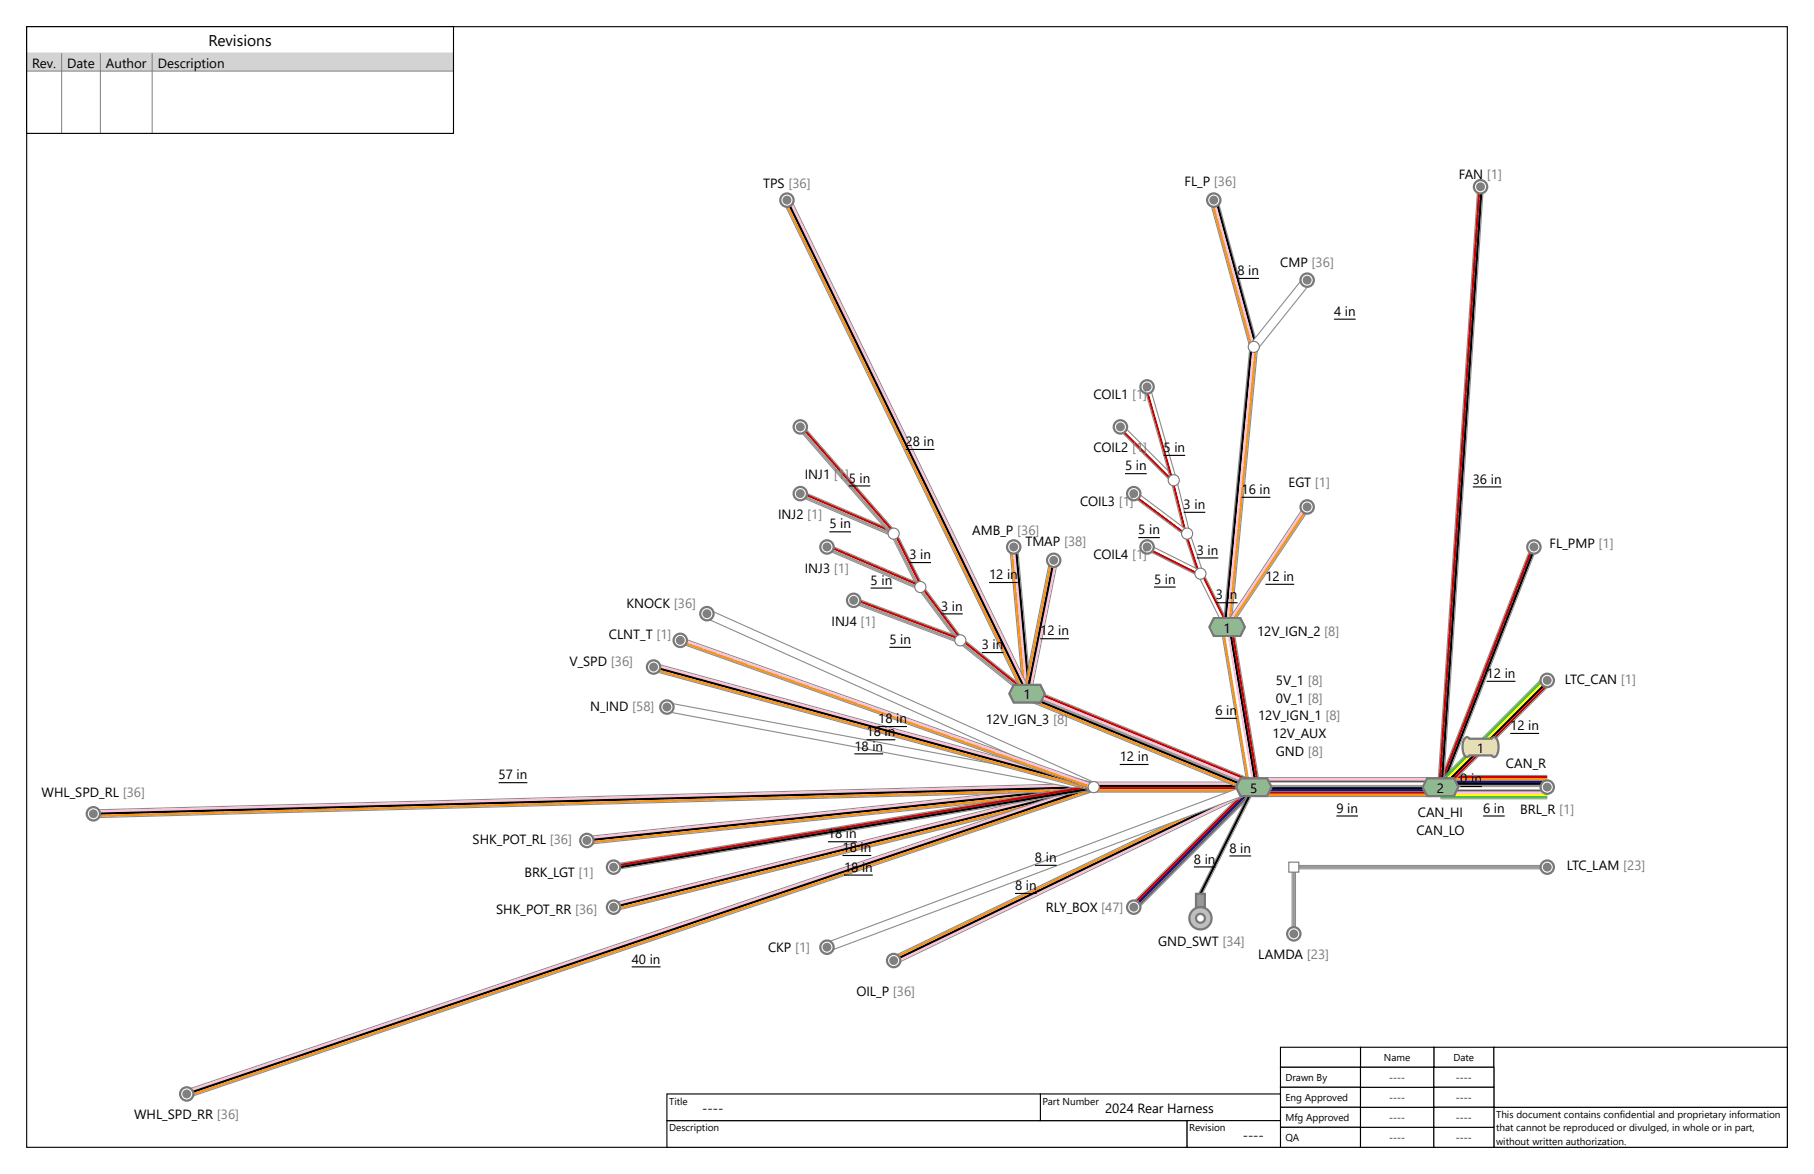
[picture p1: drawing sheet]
<svg xmlns="http://www.w3.org/2000/svg" width="432mm" height="279mm" viewBox="0 0 432 279" stroke-linecap="round" stroke-linejoin="round" font-family="sans-serif">
<path d="M6.3 6.3h419.1v266.7h-419.1z" fill="none" stroke="#000" stroke-width=".26"/>
<g fill="#fff" stroke="#000" stroke-width=".26">
<path d="M158.7 266.7h123.9v6.4h-123.9z" fill-rule="evenodd"/>
<path d="M341.3 249.2h14.3v4.8h-14.3z" fill-rule="evenodd"/>
<path d="M323.8 249.2h17.5v4.8h-17.5z" fill-rule="evenodd"/>
<path d="M304.8 249.2h19v4.8h-19z" fill-rule="evenodd"/>
<path d="M304.8 254h19v4.8h-19z" fill-rule="evenodd"/>
<path d="M304.8 258.8h19v4.7h-19z" fill-rule="evenodd"/>
<path d="M304.8 263.5h19v4.8h-19z" fill-rule="evenodd"/>
<path d="M304.8 268.3h19v4.8h-19z" fill-rule="evenodd"/>
<path d="M355.6 263.5h69.8v9.5h-69.8z" fill-rule="evenodd"/>
<path d="M247.6 260.3h57.2v6.4h-57.2z" fill-rule="evenodd"/>
<path d="M282.6 266.7h22.2v6.4h-22.2z" fill-rule="evenodd"/>
<path d="M158.8 260.3h88.8v6.4h-88.8z" fill-rule="evenodd"/>
<path d="M355.6 249.2h69.8v14.3h-69.8z" fill-rule="evenodd"/>
<path d="M323.8 268.3h17.5v4.8h-17.5z" fill-rule="evenodd"/>
<path d="M323.8 263.5h17.5v4.8h-17.5z" fill-rule="evenodd"/>
<path d="M323.8 258.8h17.5v4.7h-17.5z" fill-rule="evenodd"/>
<path d="M323.8 254h17.5v4.8h-17.5z" fill-rule="evenodd"/>
<path d="M341.3 254h14.3v4.8h-14.3z" fill-rule="evenodd"/>
<path d="M341.3 258.8h14.3v4.7h-14.3z" fill-rule="evenodd"/>
<path d="M341.3 268.3h14.3v4.8h-14.3z" fill-rule="evenodd"/>
<path d="M341.3 263.5h14.3v4.8h-14.3z" fill-rule="evenodd"/>
</g>
<path d="M6.3 6.4h101.6v25.4h-101.6z" fill-rule="evenodd" fill="#fff"/>
<path d="M6.3 12.7h101.6" fill="none" stroke="#708090" stroke-width=".24"/>
<path d="M6.3 12.7h101.6v4.2h-101.6z" fill-rule="evenodd" fill="#d3d3d3"/>
<path d="M6.3 16.9h101.6M14.7 12.7v19.1M23.9 12.7v19.1M36.2 12.7v19.1" fill="none" stroke="#708090" stroke-width=".24"/>
<path d="M6.3 6.4h101.6v25.4h-101.6z" fill="none" stroke="#000" stroke-width=".26"/>
<g fill="none" stroke="#8c8c8c" stroke-width=".26">
<path d="M288 47.9l9.6 34.9M289.8 47.4l9.5 34.9M272.4 92.3l6.4 22.2M273.7 91.9l6.3 22.2 3.2 12.7 3.2 9.5M297.5 82.5l-6.3 66.6M299.4 82.6l-6.4 66.7M190 102l22.2 25.4M190.2 118.1l22.3 9.5M190.8 116.9l22.2 9.5M191 101.2l22.2 25.4M266.2 102.1l12.7 12.7M267.2 101.1l12.7 12.7"/>
<path d="M269.5 118l12.7 9.5M270.3 116.9l12.7 9.6M278.8 114.5l3.1 12.7M196.6 130.8l22.2 9.5M197.1 129.6l22.2 9.5M212.1 127.3l6.4 12.7M213.3 126.7l6.4 12.7M219.6 139.3l9.5 12.7M272.8 130.8l12.7 6.3M273.3 129.6l12.7 6.3M281.9 127.2l3.2 9.5M285.2 136.8l6.3 12.7"/>
<path d="M286.3 136.2l6.4 12.7M203 143.5l25.4 9.5M203.4 142.3l25.4 9.5M218.5 140.1l9.6 12.7M228.2 152.9l15.9 12.7M229 151.9l15.9 12.7"/>
</g>
<g fill="none" stroke="#c00" stroke-width=".53">
<path d="M272.8 92.1l6.3 22.3 3.2 12.7M190.6 117.2l22.2 9.6M190.7 101.4l22.2 25.4M266.5 101.8l12.7 12.7M269.7 117.7l12.7 9.5M197 129.9l22.2 9.6M213 126.9l6.3 12.7M219.3 139.5l9.5 12.7M272.9 130.4l12.7 6.4M282.3 127.1l3.2 9.5M286 136.4l6.3 12.7M203.3 142.6l25.4 9.6"/>
<path d="M228.8 152.2l15.8 12.7"/>
</g>
<path d="M190.3 101.8l22.2 25.4M190.4 117.7l22.2 9.5M196.7 130.4l22.3 9.5M212.5 127.1l6.3 12.7M218.9 139.9l9.5 12.7M203.1 143.1l25.4 9.5M228.4 152.6l15.9 12.7" fill="none" stroke="#999" stroke-width=".53"/>
<path d="M273.3 92l6.4 22.2 3.1 12.7 3.2 9.5M266.9 101.4l12.7 12.7M270 117.3l12.7 9.5M273.2 129.9l12.7 6.4M285.5 136.6l6.4 12.7" fill="none" stroke="#fff" stroke-width=".53"/>
<path d="M289.4 47.5l9.6 34.9M297.9 82.5l-6.3 66.7" fill="none" stroke="#000" stroke-width=".53"/>
<path d="M288.9 47.6l9.5 34.9-6.3 66.7" fill="none" stroke="#ffc0db" stroke-width=".53"/>
<path d="M288.4 47.8l9.5 34.9M299 82.6l-6.4 66.7" fill="none" stroke="#fb940b" stroke-width=".53"/>
<path d="M310.2 66.2h.3l1.3 1v.3l-12.4 15.5h-.3l-1.3-.9v-.4z" fill-rule="evenodd" fill="#fff" stroke="#8c8c8c" stroke-width=".26"/>
<g fill="none" stroke="#8c8c8c" stroke-width=".26">
<path d="M310.6 120.3l-19.1 28.6M311.7 121l-19 28.6M290.7 149.5l6.3 38.1M293.5 149l6.4 38.1M243.9 166.4l54 22.3M245 163.8l54 22.2M260.3 186.1h38.1M260.3 188.5h38.1M297.8 186.7l-28.6 28.5M298 186.5l-85.7 41.3M298.1 187.1l-12.7 25.4M298.4 185.1h44.5"/>
<path d="M298.4 189.6h44.5M298.8 187.5l-12.7 25.4M298.9 188.2l-85.8 41.2M299.1 188l-28.6 28.6"/>
</g>
<path d="M310.9 120.5l-19 28.6M292.1 149.2l6.3 38.1M244.7 164.6l54 22.2M260.3 186.5h38.1M298.4 185.5h44.5M298.7 187.8l-85.7 41.3" fill="none" stroke="#ffc0db" stroke-width=".53"/>
<path d="M311.4 120.8l-19.1 28.6M291.1 149.4l6.3 38.1M244.1 166.1l53.9 22.2M260.3 188.1h38.1M298.2 186.8l-85.7 41.3M298.4 189.2h44.5" fill="none" stroke="#fb940b" stroke-width=".53"/>
<path d="M293.1 149.1l6.4 38.1M244.9 164.1l54 22.2M260.3 187.6h38.1M298.1 187l-28.6 28.5M298.4 188.6h44.5" fill="none" stroke="#c00" stroke-width=".53"/>
<path d="M292.6 149.1l6.4 38.1M244.3 165.6l53.9 22.2M260.3 187.1h38.1M298.4 187.6h44.5M285.8 212.7l12.6-25.4-85.7 41.3" fill="none" stroke="#000" stroke-width=".53"/>
<path d="M291.6 149.3l6.3 38.1M298.4 186.5h44.5" fill="none" stroke="#fff" stroke-width=".53"/>
<path d="M298.4 186h44.5M298.8 187.7l-28.6 28.6" fill="none" stroke="#762ca7" stroke-width=".53"/>
<path d="M244.5 165.1l53.9 22.2M298.4 187.1h44.5" fill="none" stroke="#999" stroke-width=".53"/>
<path d="M298.4 188.1h44.5M298.4 187.3l-28.5 28.6" fill="none" stroke="#00f" stroke-width=".53"/>
<path d="M196.6 224.4l101.2-38 .4 .2 .5 1.5-.1 .3-101.1 37.9-.4-.1z" fill-rule="evenodd" fill="#fff" stroke="#8c8c8c" stroke-width=".26"/>
<g fill="none" stroke="#8c8c8c" stroke-width=".26">
<path d="M186.5 48l57.1 117.5M188.2 47.2l57.1 117.5M351.8 44.4l-9.6 142.9M353.1 44.5l-9.5 142.9M240.4 130.3l3.2 34.9M242.2 130.1l3.2 34.9M249.9 133.2l-6.3 31.7M251.7 133.5l-6.3 31.8M364.5 129.9l-22.2 57.2M365.7 130.4l-22.2 57.2M367.5 161.1l-25.4 25.4M369.1 162.8l-25.4 25.4"/>
<path d="M260.1 186.4l-215.9 73.1M260.1 186.4l-114.3 28.6M260.3 186.4l-120.7 12.7M260.4 188.2l-120.6 12.7M260.6 188.2l-114.3 28.6M260.6 188.2l-215.9 73M342.9 190.1h25.4M342.9 184.5h25.4"/>
</g>
<path d="M367.7 161.4l-25.4 25.4M342.9 189.7h25.4" fill="none" stroke="#0c0" stroke-width=".53"/>
<path d="M368.1 161.7l-25.4 25.4M342.9 189.2h25.4" fill="none" stroke="#ff0" stroke-width=".53"/>
<path d="M187.8 47.4l57.2 117.5M241.3 130.2l3.2 34.9M251.3 133.5l-6.3 31.7M260.2 186.8l-215.9 73M260.2 186.8l-114.3 28.6M260.3 186.8l-120.7 12.7M342.9 188.6h25.4" fill="none" stroke="#ffc0db" stroke-width=".53"/>
<path d="M342.9 188.1h25.4" fill="none" stroke="#762ca7" stroke-width=".53"/>
<path d="M342.9 187.6h25.4" fill="none" stroke="#fff" stroke-width=".53"/>
<path d="M342.9 187.1h25.4" fill="none" stroke="#999" stroke-width=".53"/>
<path d="M187.3 47.6l57.2 117.5 6.3-31.8M352.7 44.5l-9.5 142.8M241.8 130.1l3.2 35M365.4 130.3l-22.3 57.1M368.5 162.1l-25.4 25.4M260.3 187.3l-114.3 28.6M260.3 187.3l-120.6 12.7M260.3 187.3l-215.9 73M342.9 186.5h25.4" fill="none" stroke="#000" stroke-width=".53"/>
<path d="M342.9 186h25.4" fill="none" stroke="#00f" stroke-width=".53"/>
<path d="M186.8 47.9l57.2 117.4M240.8 130.2l3.1 34.9M250.3 133.2l-6.3 31.8M260.4 187.9l-120.6 12.7M260.5 187.8l-114.3 28.6M260.5 187.8l-215.9 73.1M342.9 185.5h25.4" fill="none" stroke="#fb940b" stroke-width=".53"/>
<path d="M352.2 44.4l-9.6 142.9M364.9 130.1l-22.2 57.1M368.9 162.5l-25.4 25.4M342.9 184.9h25.4" fill="none" stroke="#c00" stroke-width=".53"/>
<path d="M168.7 145.2h.2l91.6 41.1 .2 .3-.7 1.4-.3 .2-91.6-41.1-.2-.3z" fill-rule="evenodd" fill="#fff" stroke="#8c8c8c" stroke-width=".26"/>
<path d="M260.3 186.4l-238.1 6.3M260.4 188.3l-238.2 6.3" fill="none" stroke="#8c8c8c" stroke-width=".26"/>
<path d="M260.3 186.8l-238.1 6.3" fill="none" stroke="#ffc0db" stroke-width=".53"/>
<path d="M260.3 187.3l-238.1 6.4" fill="none" stroke="#000" stroke-width=".53"/>
<path d="M260.4 187.9l-238.2 6.3" fill="none" stroke="#fb940b" stroke-width=".53"/>
<path d="M159 167.4l.2-.1 101.1 18.9 .2 .3-.3 1.6-.3 .2-101.1-18.9-.2-.3z" fill-rule="evenodd" fill="#fff" stroke="#8c8c8c" stroke-width=".26"/>
<path d="M155.3 159.6l104.8 28.6M155.8 157.9l104.8 28.5M161.7 153l98.4 34.9M162.1 151.8l98.5 34.9M260.2 186.7l-114.3 19M260.5 188l-114.3 19M307.6 206.4v15.8M308 206.8h60.3M308 206h60.3M308.4 206.4v15.8" fill="none" stroke="#8c8c8c" stroke-width=".26"/>
<path d="M260.3 187.1l-114.3 19" fill="none" stroke="#c00" stroke-width=".53"/>
<path d="M155.6 158.7l104.7 28.6M260.4 187.6l-114.3 19" fill="none" stroke="#000" stroke-width=".53"/>
<path d="M155.7 158.2l104.8 28.6M162 152.2l98.4 34.9" fill="none" stroke="#ffc0db" stroke-width=".53"/>
<path d="M155.4 159.3l104.8 28.5M161.8 152.6l98.5 35" fill="none" stroke="#fb940b" stroke-width=".53"/>
<path d="M368.3 206.4h-60.3v15.8" fill="none" stroke="#999" stroke-width=".53"/>
<g fill="#fff" stroke="#787878" stroke-width=".26">
<path d="M306.8 205.2h2.4v2.4h-2.4z" fill-rule="evenodd"/>
<circle cx="212.7" cy="127" r="1.32"/>
<circle cx="219.1" cy="139.7" r="1.32"/>
<circle cx="228.6" cy="152.4" r="1.32"/>
<circle cx="285.7" cy="136.5" r="1.32"/>
<circle cx="279.4" cy="114.3" r="1.32"/>
<circle cx="282.6" cy="127" r="1.32"/>
<circle cx="298.4" cy="82.6" r="1.32"/>
</g>
<g fill="#8fba8f" stroke="#787878" stroke-width=".53">
<path d="M288.9 147.1h6.4l1 2.1-1 2.1h-6.4l-1-2.1z" fill-rule="evenodd"/>
<path d="M295.3 185.2h6.3l1.1 2.1-1.1 2.1h-6.3l-1.1-2.1z" fill-rule="evenodd"/>
<path d="M339.7 185.2h6.4l1 2.1-1 2.1h-6.4l-1-2.1z" fill-rule="evenodd"/>
<path d="M241.3 163h6.3l1.1 2.1-1.1 2.1h-6.3l-1.1-2.1z" fill-rule="evenodd"/>
</g>
<path d="M348.6 175.8l.6-.4 .6 .4h5.3l.5-.4a2.5 2.5 0 0 1 1.1 3 1.99 1.99 0 0 1-1.1 1.8l-.5-.4h-5.3l-.6 .4a2.5 2.5 0 0 1-1-3z" fill-rule="evenodd" fill="#f5deb3" stroke="#787878" stroke-width=".53"/>
<circle cx="260.3" cy="187.3" r="1.32" fill="#fff" stroke="#787878" stroke-width=".26"/>
<path d="M284.7 212.7h2.1v3.2h-2.1z" fill-rule="evenodd" fill="#999" stroke="#787878" stroke-width=".53"/>
<circle cx="285.7" cy="218.5" r="2.65" fill="#c0c0c0" stroke="#787878" stroke-width=".53"/>
<g fill="#fff" stroke="#787878" stroke-width=".53">
<circle cx="285.7" cy="218.5" r="1.06"/>
<circle cx="203.2" cy="142.9" r="1.59"/>
</g>
<circle cx="203.2" cy="142.9" r="1.06" fill="#808080"/>
<circle cx="190.5" cy="101.6" r="1.59" fill="#fff" stroke="#787878" stroke-width=".53"/>
<circle cx="190.5" cy="101.6" r="1.06" fill="#808080"/>
<circle cx="190.5" cy="117.5" r="1.59" fill="#fff" stroke="#787878" stroke-width=".53"/>
<circle cx="190.5" cy="117.5" r="1.06" fill="#808080"/>
<circle cx="196.9" cy="130.2" r="1.59" fill="#fff" stroke="#787878" stroke-width=".53"/>
<circle cx="196.8" cy="130.2" r="1.06" fill="#808080"/>
<circle cx="273.1" cy="130.2" r="1.59" fill="#fff" stroke="#787878" stroke-width=".53"/>
<circle cx="273" cy="130.2" r="1.06" fill="#808080"/>
<circle cx="266.7" cy="101.6" r="1.59" fill="#fff" stroke="#787878" stroke-width=".53"/>
<circle cx="266.7" cy="101.6" r="1.06" fill="#808080"/>
<circle cx="269.9" cy="117.5" r="1.59" fill="#fff" stroke="#787878" stroke-width=".53"/>
<circle cx="269.9" cy="117.5" r="1.06" fill="#808080"/>
<circle cx="273.1" cy="92.1" r="1.59" fill="#fff" stroke="#787878" stroke-width=".53"/>
<circle cx="273" cy="92.1" r="1.06" fill="#808080"/>
<circle cx="196.9" cy="225.4" r="1.59" fill="#fff" stroke="#787878" stroke-width=".53"/>
<circle cx="196.8" cy="225.4" r="1.06" fill="#808080"/>
<circle cx="161.9" cy="152.4" r="1.59" fill="#fff" stroke="#787878" stroke-width=".53"/>
<circle cx="161.9" cy="152.4" r="1.06" fill="#808080"/>
<circle cx="168.3" cy="146.1" r="1.59" fill="#fff" stroke="#787878" stroke-width=".53"/>
<circle cx="168.3" cy="146.1" r="1.06" fill="#808080"/>
<circle cx="158.8" cy="168.3" r="1.59" fill="#fff" stroke="#787878" stroke-width=".53"/>
<circle cx="158.7" cy="168.3" r="1.06" fill="#808080"/>
<circle cx="146.1" cy="206.4" r="1.59" fill="#fff" stroke="#787878" stroke-width=".53"/>
<circle cx="146" cy="206.4" r="1.06" fill="#808080"/>
<circle cx="241.3" cy="130.2" r="1.59" fill="#fff" stroke="#787878" stroke-width=".53"/>
<circle cx="241.3" cy="130.2" r="1.06" fill="#808080"/>
<circle cx="250.8" cy="133.4" r="1.59" fill="#fff" stroke="#787878" stroke-width=".53"/>
<circle cx="250.8" cy="133.4" r="1.06" fill="#808080"/>
<circle cx="187.3" cy="47.6" r="1.59" fill="#fff" stroke="#787878" stroke-width=".53"/>
<circle cx="187.3" cy="47.6" r="1.06" fill="#808080"/>
<circle cx="308" cy="222.3" r="1.59" fill="#fff" stroke="#787878" stroke-width=".53"/>
<circle cx="308" cy="222.3" r="1.06" fill="#808080"/>
<circle cx="212.7" cy="228.6" r="1.59" fill="#fff" stroke="#787878" stroke-width=".53"/>
<circle cx="212.7" cy="228.6" r="1.06" fill="#808080"/>
<circle cx="311.2" cy="66.7" r="1.59" fill="#fff" stroke="#787878" stroke-width=".53"/>
<circle cx="311.1" cy="66.7" r="1.06" fill="#808080"/>
<circle cx="311.2" cy="120.7" r="1.59" fill="#fff" stroke="#787878" stroke-width=".53"/>
<circle cx="311.1" cy="120.7" r="1.06" fill="#808080"/>
<circle cx="368.3" cy="206.4" r="1.59" fill="#fff" stroke="#787878" stroke-width=".53"/>
<circle cx="368.3" cy="206.4" r="1.06" fill="#808080"/>
<circle cx="365.1" cy="130.2" r="1.59" fill="#fff" stroke="#787878" stroke-width=".53"/>
<circle cx="365.1" cy="130.2" r="1.06" fill="#808080"/>
<circle cx="368.3" cy="161.9" r="1.59" fill="#fff" stroke="#787878" stroke-width=".53"/>
<circle cx="368.3" cy="161.9" r="1.06" fill="#808080"/>
<circle cx="352.4" cy="44.5" r="1.59" fill="#fff" stroke="#787878" stroke-width=".53"/>
<circle cx="352.4" cy="44.5" r="1.06" fill="#808080"/>
<circle cx="368.3" cy="187.3" r="1.59" fill="#fff" stroke="#787878" stroke-width=".53"/>
<circle cx="368.3" cy="187.3" r="1.06" fill="#808080"/>
<circle cx="155.6" cy="158.8" r="1.59" fill="#fff" stroke="#787878" stroke-width=".53"/>
<circle cx="155.6" cy="158.8" r="1.06" fill="#808080"/>
<circle cx="22.2" cy="193.7" r="1.59" fill="#fff" stroke="#787878" stroke-width=".53"/>
<circle cx="22.2" cy="193.7" r="1.06" fill="#808080"/>
<circle cx="139.7" cy="200" r="1.59" fill="#fff" stroke="#787878" stroke-width=".53"/>
<circle cx="139.7" cy="200" r="1.06" fill="#808080"/>
<circle cx="146.1" cy="215.9" r="1.59" fill="#fff" stroke="#787878" stroke-width=".53"/>
<circle cx="146" cy="215.9" r="1.06" fill="#808080"/>
<circle cx="44.5" cy="260.4" r="1.59" fill="#fff" stroke="#787878" stroke-width=".53"/>
<circle cx="44.4" cy="260.4" r="1.06" fill="#808080"/>
<circle cx="288.9" cy="47.6" r="1.59" fill="#fff" stroke="#787878" stroke-width=".53"/>
<circle cx="288.9" cy="47.6" r="1.06" fill="#808080"/>
<circle cx="269.9" cy="215.9" r="1.59" fill="#fff" stroke="#787878" stroke-width=".53"/>
<circle cx="269.9" cy="215.9" r="1.06" fill="#808080"/>
<g fill="none" stroke="#000" stroke-width=".26">
<path d="M294.6 66.3h5.1M317.5 76h5.2M202 115.6h5.2M215.6 107h6.8M267.8 112.7h5.2M277 108.4h5.1M295.5 118.3h6.9M350.6 115.9h6.8M197.4 126.6h5.2M207.2 140h5.2M216.5 133.9h5.1M235.4 138.6h6.9"/>
<path d="M271 127.9h5.1M274.7 139.7h5.1M281.8 121.9h5.1M284.9 132.8h5.1M301.2 139.1h6.9M211.7 154.1h5.2M224 146.1h5.2M233.7 155.3h5.1M247.6 152h6.9M289.4 143.4h5.2M203.4 179.4h6.8M206.3 176.1h6.8"/>
<path d="M209 172.9h6.9M289.3 171h5.1M353.9 162.1h6.8M359.5 174.6h6.9M118.7 186.3h6.8M266.5 181.9h6.9M318.1 194.2h5.1M347.6 187.2h5.2M353 194.2h5.2M197.1 200.3h6.8M200.5 203.6h6.9M200.9 208.3h6.9"/>
<path d="M241.6 212.6h5.2M246.4 205.9h5.1M284.2 206.3h5.1M292.7 203.7h5.1M150.4 230.1h6.8"/>
</g>
<text font-size="3.7" x="49.6" y="11.1">Revisions</text>
<g font-size="3.2">
<text x="7.7" y="16.1">Rev.</text>
<text x="16" y="16.1">Date</text>
<text x="25.2" y="16.1">Author</text>
<text x="37.5" y="16.1">Description</text>
<text x="181.7" y="44.7">TPS [36]</text>
<text x="282" y="44.2">FL_P [36]</text>
<text x="347.3" y="42.6">FAN [1]</text>
<text x="294.6" y="65.5">8 in</text>
<text x="304.7" y="63.5">CMP [36]</text>
<text x="317.5" y="75.2">4 in</text>
<text x="260.3" y="95">COIL1 [1]</text>
<text x="215.6" y="106.2">28 in</text>
<text x="260.3" y="107.7">COIL2 [1]</text>
<text x="277" y="107.6">5 in</text>
<text x="267.8" y="111.9">5 in</text>
<text x="191.6" y="114">INJ1 [1]</text>
<text x="202" y="114.9">5 in</text>
<text x="295.5" y="117.6">16 in</text>
<text x="306.7" y="115.9">EGT [1]</text>
<text x="350.6" y="115.1">36 in</text>
<text x="185.2" y="123.6">INJ2 [1]</text>
<text x="197.4" y="125.8">5 in</text>
<text x="257.1" y="120.4">COIL3 [1]</text>
<text x="281.8" y="121.1">3 in</text>
<text x="231.4" y="127.3">AMB_P [36]</text>
<text x="244.1" y="129.9">TMAP [38]</text>
<text x="271" y="127.2">5 in</text>
<text x="284.9" y="132">3 in</text>
<text x="368.9" y="130.4">FL_PMP [1]</text>
<text x="191.6" y="136.3">INJ3 [1]</text>
<text x="216.5" y="133.1">3 in</text>
<text x="235.4" y="137.8">12 in</text>
<text x="260.3" y="133.1">COIL4 [1]</text>
<text x="207.2" y="139.2">5 in</text>
<text x="274.7" y="138.9">5 in</text>
<text x="289.4" y="142.7">3 in</text>
<text x="301.2" y="138.3">12 in</text>
<text x="149.1" y="144.7">KNOCK [36]</text>
<text x="197.9" y="149">INJ4 [1]</text>
<text x="224" y="145.3">3 in</text>
<text x="144.9" y="152.1">CLNT_T [1]</text>
<text x="211.7" y="153.3">5 in</text>
<text x="233.7" y="154.5">3 in</text>
<text x="247.6" y="151.2">12 in</text>
<text x="291.2" y="150.5">1</text>
<text x="299.2" y="151.3">12V_IGN_2 [8]</text>
<text x="135.5" y="158.5">V_SPD [36]</text>
<text x="353.9" y="161.3">12 in</text>
<text x="243.6" y="166.4">1</text>
<text x="303.7" y="163">5V_1 [8]</text>
<text x="303.7" y="167.2">0V_1 [8]</text>
<text x="372.5" y="162.7">LTC_CAN [1]</text>
<text x="140.5" y="169.3">N_IND [58]</text>
<text x="209" y="172.1">18 in</text>
<text x="234.7" y="172.2">12V_IGN_3 [8]</text>
<text x="289.3" y="170.2">6 in</text>
<text x="299.5" y="171.4">12V_IGN_1 [8]</text>
<text x="359.5" y="173.8">12 in</text>
<text x="203.4" y="178.6">18 in</text>
<text x="206.3" y="175.3">18 in</text>
<text x="302.9" y="175.7">12V_AUX</text>
<text x="303.7" y="179.9">GND [8]</text>
<text x="351.6" y="179.1">1</text>
<text x="118.7" y="185.5">57 in</text>
<text x="266.5" y="181.1">12 in</text>
<text x="358.5" y="182.8">CAN_R</text>
<text x="9.9" y="189.7">WHL_SPD_RL [36]</text>
<text x="297.6" y="188.6">5</text>
<text x="342" y="188.6">2</text>
<text x="347.6" y="186.4">0 in</text>
<text x="318.1" y="193.4">9 in</text>
<text x="337.5" y="194.5">CAN_HI</text>
<text x="353" y="193.4">6 in</text>
<text x="361.8" y="193.7">BRL_R [1]</text>
<text x="112.5" y="200.8">SHK_POT_RL [36]</text>
<text x="197.1" y="199.5">18 in</text>
<text x="200.5" y="202.8">18 in</text>
<text x="292.7" y="202.9">8 in</text>
<text x="337.2" y="198.7">CAN_LO</text>
<text x="124.8" y="208.7">BRK_LGT [1]</text>
<text x="200.9" y="207.5">18 in</text>
<text x="246.4" y="205.1">8 in</text>
<text x="284.2" y="205.5">8 in</text>
<text x="372.9" y="207.2">LTC_LAM [23]</text>
<text x="241.6" y="211.8">8 in</text>
<text x="118.1" y="217.5">SHK_POT_RR [36]</text>
<text x="249" y="217">RLY_BOX [47]</text>
<text x="182.8" y="226.5">CKP [1]</text>
<text x="275.7" y="225.2">GND_SWT [34]</text>
<text x="150.4" y="229.3">40 in</text>
<text x="299.5" y="228.3">LAMDA [23]</text>
<text x="203.9" y="237.1">OIL_P [36]</text>
<text x="31.9" y="266.4">WHL_SPD_RR [36]</text>
<text x="167.2" y="264.8">----</text>
<text x="263.1" y="264.8">2024 Rear Harness</text>
<text x="295.8" y="271.2">----</text>
</g>
<g font-size="2.4">
<text x="306" y="257.4">Drawn By</text>
<text x="329.4" y="252.6">Name</text>
<text x="330.7" y="257.4">----</text>
<text x="346" y="252.6">Date</text>
<text x="346.6" y="257.4">----</text>
<text x="159.3" y="262.9">Title</text>
<text x="248.2" y="262.9">Part Number</text>
<text x="306" y="262.1">Eng Approved</text>
<text x="330.7" y="262.1">----</text>
<text x="346.6" y="262.1">----</text>
<text x="159.3" y="269.3">Description</text>
<text x="283.1" y="269.3">Revision</text>
<text x="306" y="266.9">Mfg Approved</text>
<text x="330.7" y="266.9">----</text>
<text x="346.6" y="266.9">----</text>
<text x="356.1" y="266.1">This document contains confidential and proprietary information</text>
<text x="356.1" y="269.3">that cannot be reproduced or divulged, in whole or in part,</text>
<text x="306" y="271.7">QA</text>
<text x="330.7" y="271.7">----</text>
<text x="346.6" y="271.7">----</text>
<text x="356.1" y="272.4">without written authorization.</text>
</g>
</svg>
